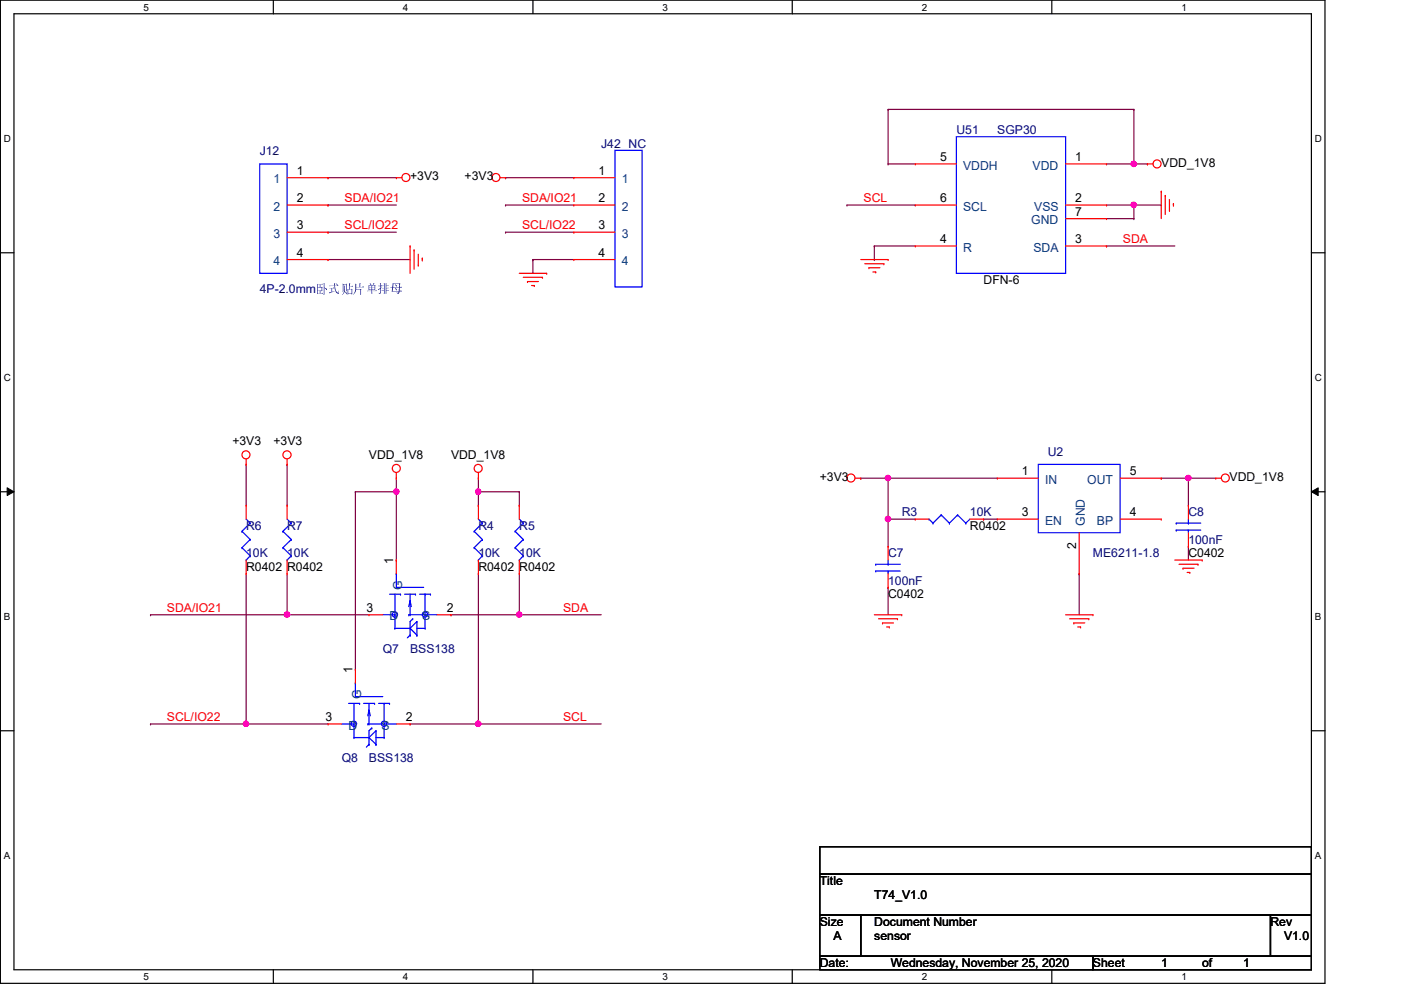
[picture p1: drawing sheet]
<svg xmlns="http://www.w3.org/2000/svg" width="297mm" height="210mm" viewBox="0 0 297 210" stroke-linecap="round" stroke-linejoin="round" font-family="sans-serif">
<path d="M.1 0h280.8v208.5h-280.8zM3 2.9h275v202.7h-275z" fill="none" stroke="#000" stroke-width=".25"/>
<g fill="#fff">
<path d="M30.4 .3h1.2v2.4h-1.2z"/>
<path d="M30.4 205.9h1.2v2.3h-1.2z"/>
</g>
<path d="M58 0v2.9M58 205.6v2.9" fill="none" stroke="#000" stroke-width=".25"/>
<g fill="#fff">
<path d="M85.4 .3h1.2v2.4h-1.2z"/>
<path d="M85.4 205.9h1.2v2.3h-1.2z"/>
</g>
<path d="M113 0v2.9M113 205.6v2.9" fill="none" stroke="#000" stroke-width=".25"/>
<g fill="#fff">
<path d="M140.5 .3h1.1v2.4h-1.1z"/>
<path d="M140.5 205.9h1.1v2.3h-1.1z"/>
</g>
<path d="M168 0v2.9M168 205.6v2.9" fill="none" stroke="#000" stroke-width=".25"/>
<g fill="#fff">
<path d="M195.4 .3h1.2v2.4h-1.2z"/>
<path d="M195.4 205.9h1.2v2.3h-1.2z"/>
</g>
<path d="M223 0v2.9M223 205.6v2.9" fill="none" stroke="#000" stroke-width=".25"/>
<g fill="#fff">
<path d="M250.5 .3h1.1v2.4h-1.1z"/>
<path d="M250.5 205.9h1.1v2.3h-1.1z"/>
<path d="M.8 28.2h1.5v2.4h-1.5z"/>
<path d="M278.8 28.2h1.4v2.4h-1.4z"/>
<path d="M.8 78.9h1.5v2.3h-1.5z"/>
<path d="M278.8 78.9h1.4v2.3h-1.4z"/>
</g>
<path d="M.1 53.6h2.9M278 53.6h2.9" fill="none" stroke="#000" stroke-width=".25"/>
<g fill="#fff">
<path d="M.8 129.6h1.4v2.3h-1.4z"/>
<path d="M278.8 129.6h1.3v2.3h-1.3z"/>
</g>
<path d="M.1 104.3h2.9M278 104.3h2.9" fill="none" stroke="#000" stroke-width=".25"/>
<path d="M1.5 103.4l1.5 .9-1.5 .8zM278 104.3l1.5-.9v1.7z" fill="#000"/>
<path d="M1.5 103.4l1.5 .9-1.5 .8zM278 104.3l1.5-.9v1.7z" fill="none" stroke="#000" stroke-width=".21"/>
<g fill="#fff">
<path d="M.8 180.3h1.4v2.3h-1.4z"/>
<path d="M278.8 180.3h1.3v2.3h-1.3z"/>
</g>
<path d="M.1 154.9h2.9M278 154.9h2.9" fill="none" stroke="#000" stroke-width=".25"/>
<g fill="none" stroke="#7f003f" stroke-width=".25">
<path d="M69.6 37.7h.1M69.6 37.7h14.4M107.2 37.7h.1M107.2 37.7h14.5M69.6 49.2h.1M69.6 43.5h.1M69.6 55h.1M69.6 49.2h14.4M69.6 43.5h14.4M69.6 55h17.3M107.2 49.2h.1M107.2 43.5h.1"/>
<path d="M107.2 49.2h14.5M107.2 43.5h14.5M113 55h.1M113 55h8.7M113 55v3M188.3 110.1h.1M188.3 101.4h.1M188.3 110.1v5.8M188.3 101.4h23.2M252 115.9h.1M252 115.9v2.8M188.3 124.5h.1"/>
<path d="M188.3 124.5v5.8M228.8 121.6h.1M228.8 121.6v8.7"/>
</g>
<circle cx="188.2" cy="101.3" r=".56" fill="#f0f"/>
<circle cx="188.2" cy="101.3" r=".56" fill="none" stroke="#f0f" stroke-width=".25"/>
<path d="M188.3 101.4h.1M188.3 101.4v8.7" fill="none" stroke="#7f003f" stroke-width=".25"/>
<circle cx="188.2" cy="110" r=".56" fill="#f0f"/>
<circle cx="188.2" cy="110" r=".56" fill="none" stroke="#f0f" stroke-width=".25"/>
<path d="M182.5 101.4h.1M182.5 101.4h5.8M188.3 110.1h.1M188.3 110.1h5.8M208.5 110.1h.1M208.5 110.1h3M252 101.4h.1M252 101.4h5.8M252 101.4v5.7" fill="none" stroke="#7f003f" stroke-width=".25"/>
<circle cx="252" cy="101.3" r=".56" fill="#f0f"/>
<circle cx="252" cy="101.3" r=".56" fill="none" stroke="#f0f" stroke-width=".25"/>
<path d="M179.6 43.5h.1M179.6 43.5h14.5M185.4 52.2h.1M185.4 55h.1M185.4 52.2h8.7M185.4 52.2v2.8M234.6 52.2h.1M234.6 52.2h14.5M234.6 43.5h5.8M240.4 43.5h.1M246.2 101.4h.1M246.2 101.4h5.8" fill="none" stroke="#7f003f" stroke-width=".25"/>
<circle cx="240.4" cy="43.4" r=".56" fill="#f0f"/>
<circle cx="240.4" cy="43.4" r=".56" fill="none" stroke="#f0f" stroke-width=".25"/>
<g fill="none" stroke="#7f003f" stroke-width=".25">
<path d="M188.3 34.8h.1M188.3 23.2h.1M188.3 34.8h5.8M188.3 23.2v11.6M188.3 23.2h52.1M234.6 34.8h5.8M240.4 34.8h.1M240.4 23.2h.1M240.4 23.2v11.6M234.6 46.4h5.8M240.4 46.4h.1M240.4 43.5h.1"/>
<path d="M240.4 43.5v2.9M240.4 43.5h5.8M246.2 43.5h.1"/>
</g>
<circle cx="240.4" cy="34.8" r=".56" fill="#f0f"/>
<circle cx="240.4" cy="34.8" r=".56" fill="none" stroke="#f0f" stroke-width=".25"/>
<path d="M240.4 34.8h2.9M243.3 34.8h.1M60.9 130.3h.1M60.9 130.3h17.3" fill="none" stroke="#7f003f" stroke-width=".25"/>
<circle cx="60.9" cy="130.3" r=".56" fill="#f0f"/>
<circle cx="60.9" cy="130.3" r=".56" fill="none" stroke="#f0f" stroke-width=".25"/>
<path d="M110.1 130.3h.1M110.1 130.3h17.4" fill="none" stroke="#7f003f" stroke-width=".25"/>
<circle cx="110.1" cy="130.3" r=".56" fill="#f0f"/>
<circle cx="110.1" cy="130.3" r=".56" fill="none" stroke="#f0f" stroke-width=".25"/>
<g fill="none" stroke="#7f003f" stroke-width=".25">
<path d="M31.9 130.3h.1M31.9 130.3h29M60.9 130.3h.1M60.9 121.6v8.7M95.6 130.3h.1M95.6 130.3h14.5M101.4 121.6v31.9M110.1 130.3h.1M110.1 121.6v8.7M52.2 153.5h.1M52.2 153.5h17.4M101.4 153.5h.1"/>
<path d="M101.4 153.5h26.1"/>
</g>
<circle cx="101.4" cy="153.5" r=".56" fill="#f0f"/>
<circle cx="101.4" cy="153.5" r=".56" fill="none" stroke="#f0f" stroke-width=".25"/>
<path d="M52.2 121.6v31.9M52.2 153.5h.1M86.9 153.5h.1M86.9 153.5h14.5" fill="none" stroke="#7f003f" stroke-width=".25"/>
<circle cx="52.1" cy="153.5" r=".56" fill="#f0f"/>
<circle cx="52.1" cy="153.5" r=".56" fill="none" stroke="#f0f" stroke-width=".25"/>
<path d="M84 104.3h.1M84 101.4v2.9M31.9 153.5h.1M31.9 153.5h20.3" fill="none" stroke="#7f003f" stroke-width=".25"/>
<circle cx="84" cy="104.2" r=".56" fill="#f0f"/>
<circle cx="84" cy="104.2" r=".56" fill="none" stroke="#f0f" stroke-width=".25"/>
<path d="M75.3 104.3h.1M75.3 104.3v37.6M75.3 104.3h8.7M84 104.3h.1M84 118.7h.1M84 104.3v14.4M101.4 104.3h.1M101.4 101.4v2.9" fill="none" stroke="#7f003f" stroke-width=".25"/>
<circle cx="101.4" cy="104.2" r=".56" fill="#f0f"/>
<circle cx="101.4" cy="104.2" r=".56" fill="none" stroke="#f0f" stroke-width=".25"/>
<path d="M52.2 98.5h.1M52.2 98.5v8.6M60.9 98.5h.1M60.9 98.5v8.6M101.4 107.1h.1M110.1 104.3h.1M110.1 107.1h.1M110.1 104.3h-8.7v2.8M110.1 104.3v2.8" fill="none" stroke="#7f003f" stroke-width=".25"/>
<g fill="none" stroke="#f00" stroke-width=".25">
<path d="M60.9 37.7h8.7M69.6 37.7h.1M84 37.7h.1M84 37.7h1.2M106 37.7h1.2M107.2 37.7h.1M121.7 37.7h.1M121.7 37.7h8.7M194.1 34.8h.1M194.1 34.8h8.7M225.9 34.8h8.7M234.6 34.8h.1"/>
<path d="M243.3 34.8h.1M243.3 34.8h1.2M60.9 55h8.7M60.9 43.5h8.7M60.9 49.2h8.7M69.6 43.5h.1M69.6 49.2h.1M69.6 55h.1M86.9 52.2h.1M86.9 52.2v5.8M87.8 53h.1M87.8 53v4.1"/>
<path d="M88.7 56.2h.1M88.7 53.9v2.3M89.5 54.7h.1M89.5 54.7v.6M110.1 58h5.8M111 58.8h4M111.8 59.7h.1M111.8 59.7h2.4M115 58.8h.1M115.9 58h.1M121.7 49.2h.1M121.7 43.5h.1"/>
<path d="M121.7 55h.1M121.7 55h8.7M121.7 43.5h8.7M121.7 49.2h8.7M182.5 55h5.8M183.3 55.9h4.1M184.2 56.8h.1M184.2 56.8h2.4M185.1 57.7h.6M185.7 57.7h.1M187.4 55.9h.1M188.3 55h.1"/>
<path d="M194.1 43.5h.1M194.1 52.2h.1M194.1 43.5h8.7M194.1 52.2h8.7M225.9 43.5h8.7M225.9 52.2h8.7M225.9 46.4h8.7M234.6 52.2h.1M234.6 43.5h.1M234.6 46.4h.1M246.2 40.6h.1M246.2 40.6v5.8"/>
<path d="M247.1 41.4h.1M247.1 41.4v4.1M247.9 44.6h.1M247.9 42.3v2.3M248.8 43.2h.1M248.8 43.2v.5M112.7 60.5h.6M113.3 60.5h.1M52.2 98.5h.1M52.2 97.3v1.2M60.9 98.5h.1M60.9 97.3v1.2"/>
<path d="M52.2 107.1h.1M52.2 107.1v3M52.2 118.7v2.9M60.9 107.1h.1M60.9 107.1v3M60.9 118.7v2.9M84 101.4h.1M84 118.7h.1M84 100.2v1.2M84 118.7v2.9M101.4 101.4h.1M101.4 107.1h.1"/>
<path d="M101.4 100.2v1.2M101.4 107.1v3M101.4 118.7v2.9M110.1 107.1h.1M110.1 107.1v3M110.1 118.7v2.9M181.3 101.4h1.2M182.5 101.4h.1M188.3 115.9h.1M188.3 115.9v2.8M194.1 110.1h.1M194.1 110.1h2.9"/>
<path d="M205.7 110.1h2.8M208.5 110.1h.1M211.5 101.4h.1M211.5 110.1h.1M211.5 101.4h8.6M211.5 110.1h8.6M228.8 112.9v8.7M237.5 101.4h8.7M237.5 110.1h8.7M246.2 101.4h.1M246.2 110.1h.1M249.1 118.7h5.8"/>
<path d="M250 119.6h4M252 115.9h.1M252 107.1h.1M252 107.1v3M252 112.9v3M254 119.6h.1M254.9 118.7h.1M257.8 101.4h.1M257.8 101.4h1.1M52.2 121.6h.1M60.9 121.6h.1M78.2 130.3h.1"/>
<path d="M78.2 130.3h2.9M92.7 130.3h2.9M95.6 130.3h.1M101.4 121.6h.1M110.1 121.6h.1M185.4 130.3h5.8M186.3 131.2h4M187.1 132.1h.1M187.1 132.1h2.3M188 132.9h.5M188.3 124.5h.1M188.3 121.6v2.9"/>
<path d="M188.5 132.9h.1M190.3 131.2h.1M191.2 130.3h.1M225.9 130.3h5.8M226.8 131.2h4M227.7 132.1h.1M227.7 132.1h2.3M228.5 132.9h.6M228.8 121.6h.1M229.1 132.9h.1M230.8 131.2h.1M231.7 130.3h.1"/>
<path d="M250.8 120.5h.1M250.8 120.5h2.3M251.7 121.4h.6M252.3 121.4h.1M69.6 153.5h.1M69.6 153.5h2.9M75.3 141.9h.1M75.3 141.9v2.9M84 153.5h2.9M86.9 153.5h.1"/>
<circle cx="86.1" cy="37.6" r=".85"/>
<circle cx="105.1" cy="37.6" r=".85"/>
<circle cx="245.3" cy="34.8" r=".85"/>
<circle cx="52.1" cy="96.4" r=".85"/>
<circle cx="60.9" cy="96.4" r=".86"/>
<circle cx="84" cy="99.3" r=".85"/>
<circle cx="101.4" cy="99.3" r=".85"/>
<circle cx="180.4" cy="101.3" r=".85"/>
<circle cx="259.8" cy="101.3" r=".85"/>
</g>
<path d="M173.8 179.5h104.2v5.8h-104.2zM173.8 185.3h104.2v8.7h-104.2zM173.8 194h8.7v8.7h-8.7zM182.5 194h86.9v8.7h-86.9zM269.4 194h8.6v8.7h-8.6zM173.8 202.7h57.9v2.9h-57.9zM231.7 202.7h46.3v2.9h-46.3z" fill="none" stroke="#000" stroke-width=".25"/>
<g fill="none" stroke="#00f" stroke-width=".25">
<path d="M55.1 34.8h5.8v23.2h-5.8zM130.4 31.9h5.7v28.9h-5.7zM202.8 29h23.1v29h-23.1zM220.1 98.5h17.4v14.4h-17.4zM51.3 112.6h.1M51.3 116.1h.1M51.3 112.6l1.7 1.8M51.3 116.1l1.7 1.8M52.2 118.7h.1M52.2 110.1l.8 .8M53 110.9h.1M53 114.4h.1"/>
<path d="M53 117.9h.1M53 110.9l-1.7 1.7M53 114.4l-1.7 1.7M53 117.9l-.8 .8M60 112.6h.1M60 116.1h.1M60 112.6l1.8 1.8M60 116.1l1.8 1.8M60.9 118.7h.1M60.9 110.1l.9 .8M61.8 110.9h.1M61.8 114.4h.1"/>
<path d="M61.8 117.9h.1M61.8 110.9l-1.8 1.7M61.8 114.4l-1.8 1.7M61.8 117.9l-.9 .8M100.5 112.6h.1M100.5 116.1h.1M100.5 112.6l1.8 1.8M100.5 116.1l1.8 1.8M101.4 118.7h.1M101.4 110.1l.9 .8M102.3 110.9h.1M102.3 114.4h.1"/>
<path d="M102.3 117.9h.1M102.3 110.9l-1.8 1.7M102.3 114.4l-1.8 1.7M102.3 117.9l-.9 .8M109.2 112.6h.1M109.2 116.1h.1M109.2 112.6l1.8 1.8M109.2 116.1l1.8 1.8M110.1 118.7h.1M110.1 110.1l.9 .8M111 110.9h.1M111 114.4h.1"/>
<path d="M111 117.9h.1M111 110.9l-1.8 1.7M111 114.4l-1.8 1.7M111 117.9l-.9 .8M185.7 119.6h.1M185.7 119.6h5.2M188.3 119.6h.1M188.3 118.7v.9M197 110.1h.1M197 110.1l.8 .8M197.8 110.9h.1M199.6 109.2h.1"/>
<path d="M199.6 109.2l1.7 1.7M199.6 109.2l-1.8 1.7M201.3 110.9h.1M203 109.2h.1M203 109.2l1.8 1.7M203 109.2l-1.7 1.7M204.8 110.9h.1M205.7 110.1l-.9 .8M249.4 110.9h.1M249.4 112.4h.1M249.4 110.9h5.2M249.4 112.4h5.2"/>
<path d="M252 112.4h.1M252 110.9h.1M252 110.1v.8M252 112.4v.5M81.1 130.3h2.6M82.6 126h2.3M83.7 133.2h.1M83.7 130.3h.1M83.7 126v7.2M83.7 133.2h3.2M84 124.5h.1M84 121.6h.1"/>
<path d="M84 124.5h5.8M84 121.6v2.9M84.9 126h.1M85.8 126h2.3M86.7 130.3h.1M86.7 130.3h3.1M86.9 134.7h.1M86.9 133.2h.1M86.9 130.3h.1M86.9 127.4h.1M86.9 126v4.3M86.9 134.7l-.5 .6"/>
<path d="M86.9 133.2l1.5 1.5M86.9 127.4l.3 1.2M86.9 127.4l-.2 1.2M87.5 131.2h.1M87.5 131.2l-.6 .6v2.9M88.1 126h.1M88.4 134.7h.1M88.4 131.8h.1M88.4 133.2h1.7M88.4 131.8v2.9M88.4 131.8l-1.5 1.4M88.9 126h2.4"/>
<path d="M90.1 133.2h.1M90.1 126h.1M90.1 130.3h.1M90.1 126v7.2M90.1 130.3h2.6M91.3 126h.1M185.7 121.1h.1M185.7 121.1h5.2M188.3 121.1h.1M188.3 121.1v.5M72.5 153.5h2.6M73.9 149.1h2.3"/>
<path d="M75.1 156.4h.1M75.1 153.5h.1M75.1 149.1v7.3M75.1 156.4h3.1M75.3 147.7h.1M75.3 144.8h.1M75.3 147.7h5.8M75.3 144.8v2.9M76.2 149.1h.1M77.1 149.1h2.3M78 153.5h.1M78 153.5h3.1"/>
<path d="M78.2 157.8h.1M78.2 156.4h.1M78.2 153.5h.1M78.2 150.6h.1M78.2 149.1v4.4M78.2 157.8l-.5 .6M78.2 156.4l1.5 1.4M78.2 150.6l.3 1.2M78.2 150.6l-.2 1.2M78.8 154.3h.1M78.8 154.3l-.6 .6v2.9M79.4 149.1h.1"/>
<path d="M79.7 157.8h.1M79.7 154.9h.1M79.7 156.4h1.7M79.7 154.9v2.9M79.7 154.9l-1.5 1.5M80.3 149.1h2.3M81.4 156.4h.1M81.4 149.1h.1M81.4 153.5h.1M81.4 149.1v7.3M81.4 153.5h2.6M82.6 149.1h.1"/>
<circle cx="83.7" cy="130.3" r=".56"/>
<circle cx="90.1" cy="130.3" r=".56"/>
<circle cx="75" cy="153.5" r=".56"/>
<circle cx="81.4" cy="153.5" r=".56"/>
</g>
<circle cx="188.2" cy="101.3" r=".56" fill="#f0f"/>
<circle cx="188.2" cy="101.3" r=".56" fill="none" stroke="#f0f" stroke-width=".25"/>
<circle cx="188.2" cy="110" r=".56" fill="#f0f"/>
<circle cx="188.2" cy="110" r=".56" fill="none" stroke="#f0f" stroke-width=".25"/>
<circle cx="252" cy="101.3" r=".56" fill="#f0f"/>
<circle cx="252" cy="101.3" r=".56" fill="none" stroke="#f0f" stroke-width=".25"/>
<circle cx="240.4" cy="43.4" r=".56" fill="#f0f"/>
<circle cx="240.4" cy="43.4" r=".56" fill="none" stroke="#f0f" stroke-width=".25"/>
<circle cx="240.4" cy="34.8" r=".56" fill="#f0f"/>
<circle cx="240.4" cy="34.8" r=".56" fill="none" stroke="#f0f" stroke-width=".25"/>
<circle cx="60.9" cy="130.3" r=".56" fill="#f0f"/>
<circle cx="60.9" cy="130.3" r=".56" fill="none" stroke="#f0f" stroke-width=".25"/>
<circle cx="110.1" cy="130.3" r=".56" fill="#f0f"/>
<circle cx="110.1" cy="130.3" r=".56" fill="none" stroke="#f0f" stroke-width=".25"/>
<circle cx="101.4" cy="153.5" r=".56" fill="#f0f"/>
<circle cx="101.4" cy="153.5" r=".56" fill="none" stroke="#f0f" stroke-width=".25"/>
<circle cx="52.1" cy="153.5" r=".56" fill="#f0f"/>
<circle cx="52.1" cy="153.5" r=".56" fill="none" stroke="#f0f" stroke-width=".25"/>
<circle cx="84" cy="104.2" r=".56" fill="#f0f"/>
<circle cx="84" cy="104.2" r=".56" fill="none" stroke="#f0f" stroke-width=".25"/>
<circle cx="101.4" cy="104.2" r=".56" fill="#f0f"/>
<circle cx="101.4" cy="104.2" r=".56" fill="none" stroke="#f0f" stroke-width=".25"/>
<g font-size="2.6" fill="#00007f">
<text x="202.8" y="28.4">U51</text>
<text x="211.5" y="28.4">SGP30</text>
<text x="55.1" y="32.8">J12</text>
<text x="127.5" y="31.3">J42 NC</text>
<text x="55.1" y="62">4P-2.0mm卧卧卧卧卧卧卧</text>
<text x="222.2" y="96.7">U2</text>
<text x="52.2" y="112.4">R6</text>
<text x="60.9" y="112.4">R7</text>
<text x="101.4" y="112.4">R4</text>
<text x="110.1" y="112.4">R5</text>
<text x="191.2" y="109.5">R3</text>
<text x="205.7" y="109.5">10K</text>
<text x="252" y="109.5">C8</text>
<text x="52.2" y="118.2">10K</text>
<text x="60.9" y="118.2">10K</text>
<text x="101.4" y="118.2">10K</text>
<text x="110.1" y="118.2">10K</text>
<text x="188.3" y="118.2">C7</text>
<text x="231.7" y="118.2">ME6211-1.8</text>
<text x="252" y="115.3">100nF</text>
<text x="188.3" y="124">100nF</text>
<text x="81.1" y="138.4">Q7</text>
<text x="86.9" y="138.4">BSS138</text>
<text x="72.5" y="161.6">Q8</text>
<text x="78.2" y="161.6">BSS138</text>
</g>
<g font-size="2.6">
<text x="199.3" y="34.1">5</text>
<text x="228" y="34.1">1</text>
<text x="246.2" y="35.3">VDD_1V8</text>
<text x="62.9" y="37">1</text>
<text x="86.9" y="38.3">+3V3</text>
<text x="98.5" y="38.3">+3V3</text>
<text x="126.9" y="37">1</text>
<text x="62.9" y="42.8">2</text>
<text x="126.9" y="42.8">2</text>
<text x="199.3" y="42.8">6</text>
<text x="228" y="42.8">2</text>
<text x="228" y="45.7">7</text>
<text x="62.9" y="48.6">3</text>
<text x="126.9" y="48.6">3</text>
<text x="199.3" y="51.5">4</text>
<text x="228" y="51.5">3</text>
<text x="62.9" y="54.4">4</text>
<text x="126.9" y="54.4">4</text>
<text x="208.5" y="60.3">DFN-6</text>
<text x="49.3" y="94.4">+3V3</text>
<text x="58" y="94.4">+3V3</text>
<text x="78.2" y="97.3">VDD_1V8</text>
<text x="95.6" y="97.3">VDD_1V8</text>
<text x="173.8" y="102">+3V3</text>
<text x="216.7" y="100.8">1</text>
<text x="239.5" y="100.8">5</text>
<text x="260.7" y="102">VDD_1V8</text>
<text x="205.7" y="112.4">R0402</text>
<text x="216.7" y="109.4">3</text>
<text x="239.5" y="109.4">4</text>
<text x="83.4" y="119.6" transform="rotate(-90 83.4 119.6)">1</text>
<text x="228.2" y="116.4" transform="rotate(-90 228.2 116.4)">2</text>
<text x="252" y="118.2">C0402</text>
<text x="52.2" y="121.1">R0402</text>
<text x="60.9" y="121.1">R0402</text>
<text x="101.4" y="121.1">R0402</text>
<text x="110.1" y="121.1">R0402</text>
<text x="77.7" y="129.7">3</text>
<text x="94.7" y="129.7">2</text>
<text x="188.3" y="126.9">C0402</text>
<text x="74.7" y="142.8" transform="rotate(-90 74.7 142.8)">1</text>
<text x="69" y="152.9">3</text>
<text x="86.1" y="152.9">2</text>
<text x="173.8" y="187.7">Title</text>
<text x="185.4" y="190.6">T74_V1.0</text>
<text x="173.8" y="196.3">Size</text>
<text x="185.4" y="196.3">Document Number</text>
<text x="269.4" y="196.3">Rev</text>
<text x="176.7" y="199.3">A</text>
<text x="185.4" y="199.3">sensor</text>
<text x="272.2" y="199.3">V1.0</text>
<text x="173.8" y="205.1">Date:</text>
<text x="188.8" y="205.1">Wednesday, November 25, 2020</text>
<text x="231.7" y="205.1">Sheet</text>
<text x="246.2" y="205.1">1</text>
<text x="254.9" y="205.1">of</text>
<text x="263.6" y="205.1">1</text>
</g>
<g font-size="2.6" fill="#003f7f">
<text x="204.2" y="35.9">VDDH</text>
<text x="218.9" y="35.9">VDD</text>
<text x="58" y="38.9">1</text>
<text x="131.8" y="38.9">1</text>
<text x="58" y="44.7">2</text>
<text x="131.8" y="44.7">2</text>
<text x="204.2" y="44.7">SCL</text>
<text x="218.6" y="47.5">GND</text>
<text x="219.3" y="44.7">VSS</text>
<text x="58" y="50.4">3</text>
<text x="131.8" y="50.4">3</text>
<text x="204.2" y="53.3">R</text>
<text x="219.1" y="53.3">SDA</text>
<text x="58" y="56.2">4</text>
<text x="131.8" y="56.2">4</text>
<text x="221.6" y="102.6">IN</text>
<text x="230.5" y="102.6">OUT</text>
<text x="221.6" y="111.3">EN</text>
<text x="230" y="111.5" transform="rotate(-90 230 111.5)">GND</text>
<text x="232.6" y="111.3">BP</text>
<text x="85.3" y="125.1" transform="rotate(-90 85.3 125.1)">G</text>
<text x="82.6" y="131.5">D</text>
<text x="89.5" y="131.5">S</text>
<text x="76.6" y="148.3" transform="rotate(-90 76.6 148.3)">G</text>
<text x="73.9" y="154.7">D</text>
<text x="80.9" y="154.7">S</text>
</g>
<g font-size="2.6" fill="#f00">
<text x="73.1" y="42.9">SDA/IO21</text>
<text x="110.7" y="42.9">SDA/IO21</text>
<text x="183.1" y="42.9">SCL</text>
<text x="73.1" y="48.6">SCL/IO22</text>
<text x="110.7" y="48.6">SCL/IO22</text>
<text x="238.1" y="51.6">SDA</text>
<text x="35.4" y="129.8">SDA/IO21</text>
<text x="119.4" y="129.8">SDA</text>
<text x="35.4" y="152.9">SCL/IO22</text>
<text x="119.4" y="152.9">SCL</text>
</g>
<g font-size="2.1">
<text x="30.4" y="2.2">5</text>
<text x="85.4" y="2.2">4</text>
<text x="140.5" y="2.2">3</text>
<text x="195.4" y="2.2">2</text>
<text x="250.5" y="2.2">1</text>
<text x=".8" y="30.1">D</text>
<text x="278.8" y="30.1">D</text>
<text x=".8" y="80.8">C</text>
<text x="278.8" y="80.8">C</text>
<text x=".8" y="131.5">B</text>
<text x="278.8" y="131.5">B</text>
<text x=".8" y="182.2">A</text>
<text x="278.8" y="182.2">A</text>
<text x="30.4" y="207.8">5</text>
<text x="85.4" y="207.8">4</text>
<text x="140.5" y="207.8">3</text>
<text x="195.4" y="207.8">2</text>
<text x="250.5" y="207.8">1</text>
</g>
</svg>
